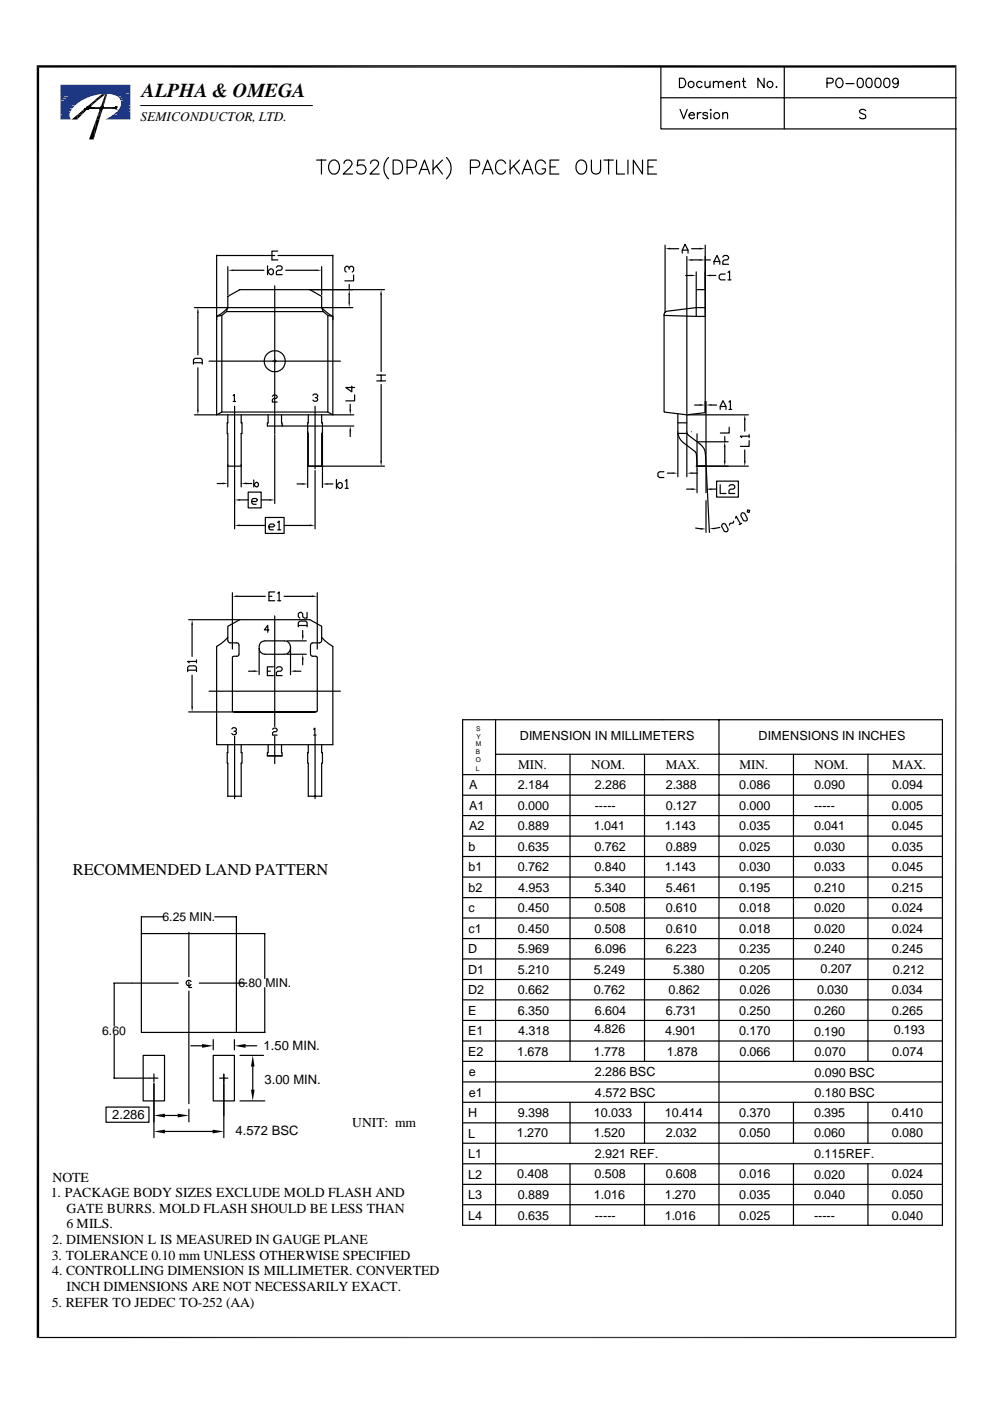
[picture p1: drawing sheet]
<svg xmlns="http://www.w3.org/2000/svg" width="210mm" height="297mm" viewBox="0 0 210 297" stroke-linecap="round" stroke-linejoin="round" font-family="sans-serif">
<g fill="none" stroke="#000" stroke-width=".25">
<path d="M105.1 159.9h94.7M105.1 152.6v107.2M120.9 159.9v47.8M136.7 159.9v47.8M152.4 152.6v94.1M168.2 159.9v47.8M184 159.9v47.8M98.1 168.6h101.7M98.1 164.2h101.7M98.1 172.9h101.7M98.1 177.3h101.7M98.1 181.6h101.7"/>
<path d="M98.1 186h101.7M98.1 194.6h101.7M98.1 199h101.7M98.1 190.3h101.7M98.1 203.3h101.7M98.1 225h101.7M98.1 229.4h101.7M98.1 233.7h101.7M98.1 238.1h101.7M120.9 220.7v4.3M120.9 233.7v8.7M136.7 220.7v4.3"/>
<path d="M136.7 233.7v8.7M168.2 220.7v4.3M168.2 233.7v8.7M184 220.7v4.3M184 233.7v8.7M98.1 251.1h101.7M98.1 259.8v-107.2h101.7v107.2M98.1 242.4h101.7M98.1 246.7h101.7M98.1 255.4h101.7M120.9 246.7v13.1M136.7 246.7v13.1"/>
<path d="M168.2 246.7v13.1M184 246.7v13.1"/>
</g>
<path d="M29.8 22.4h36.5" fill="none" stroke="#000" stroke-width=".21"/>
<path d="M12.8 18h14.8" fill="none" stroke="#0037dd" stroke-width=".21"/>
<g fill="#0037dd">
<path d="M12.8 18l14.8 1.9h-14.8z"/>
<path d="M12.8 18h14.8v1.9z"/>
</g>
<path d="M12.8 19.9h14.8M12.8 20h8.7M23.4 20h4.2" fill="none" stroke="#0037dd" stroke-width=".21"/>
<path d="M12.8 20.3h7.6M24.2 20.3h3.4" fill="none" stroke="#0037dd" stroke-width=".25"/>
<path d="M12.8 20.6h6.5M24.8 20.6h2.8" fill="none" stroke="#0037dd" stroke-width=".42"/>
<g fill="#0037dd">
<path d="M12.8 20.8l4.6 .5h-4.6z"/>
<path d="M12.8 20.8h5.5l-.9 .5z"/>
<path d="M25.3 20.8l2.3 .5h-2z"/>
<path d="M25.3 20.8h2.3v.5z"/>
<path d="M12.8 21.3l3.7 .5h-3.7z"/>
<path d="M12.8 21.3h4.6l-.9 .5z"/>
<path d="M25.6 21.3l2 .5h-1.9z"/>
<path d="M25.6 21.3h2v.5z"/>
<path d="M12.8 21.8l3 .6h-3z"/>
<path d="M12.8 21.8h3.7l-.7 .6z"/>
<path d="M25.7 21.8l1.9 .6h-2z"/>
<path d="M25.7 21.8h1.9v.6z"/>
<path d="M12.8 22.4l2.5 .6h-2.5z"/>
<path d="M12.8 22.4h3l-.5 .6z"/>
<path d="M25.6 22.4l2 .6h-2.3z"/>
<path d="M25.6 22.4h2v.6z"/>
<path d="M12.8 23l2.1 .7h-2.1z"/>
<path d="M12.8 23h2.5l-.4 .7z"/>
<path d="M25.3 23l2.3 .7h-2.8z"/>
<path d="M25.3 23h2.3v.7z"/>
<path d="M12.8 23.7l1.9 .5h-1.9z"/>
<path d="M12.8 23.7h2.1l-.2 .5z"/>
<path d="M24.1 24.2l.7-.5 2.8 .5z"/>
<path d="M24.8 23.7h2.8v.5z"/>
<path d="M12.8 24.2l2 .6h-2z"/>
<path d="M12.8 24.2h1.9l.1 .6z"/>
<path d="M23.3 24.8l.8-.6 3.5 .6z"/>
<path d="M24.1 24.2h3.5v.6z"/>
<path d="M12.8 24.8l2.2 .5h-2.2z"/>
<path d="M12.8 24.8h2l.2 .5z"/>
<path d="M22.4 25.3l.9-.5 4.3 .5z"/>
<path d="M23.3 24.8h4.3v.5z"/>
</g>
<path d="M12.8 25.3h2.2M22.4 25.3h5.2" fill="none" stroke="#0037dd" stroke-width=".21"/>
<g fill="#000">
<path d="M7.8 13.8h195l-194.5 .5zM8.3 14.3l194.5-.5-.3 .5zM21.5 20h1.2zM21.6 19.9h1.1zM202.8 13.8v.3l-.3 .2zM15.2 25.3h1.2zM15.2 25.3l1.3-1.1-.1 1.1zM16.5 24.2h.9l-1 1.1zM17.8 23.2h.8zM17.8 23.2h.7zM16.5 24.2l1.3-1-.4 1zM17.8 23.2h.7l-1.1 1z"/>
<path d="M17.8 23.1h1zM17.9 23.1h1.1zM17.9 23.1h.9zM17.9 23.1h1.7zM17.9 23.1h1.6zM17.9 23.1h1.5zM18.3 22.7h1.3zM18.3 22.7h1.7zM18.3 22.7h1.8zM18.3 22.7h1.9zM18.4 22.7h1zM18.4 22.7h1.2z"/>
<path d="M18.4 22.6h.9zM18.4 22.6l1 .1zM18.5 22.6h.6zM18.4 22.6h.8zM18.5 22.6h.7zM18.9 29.5h1zM19.6 23.1h1.6zM18.5 22.6l1.5-1.3-.9 1.3zM20 21.3h.7l-1.6 1.3zM20.2 22.7h1.1zM20.4 25.3l-.5 4.2h-1zM20.4 25.3h.7l-1.2 4.2z"/>
<path d="M20.8 24.2l.3 1.1h-.7zM20.8 24.2h.6l-.3 1.1zM21.2 23.1h.6zM21.2 23.1l.6 .1zM21.2 23.2h.6zM21.2 23.2l.2 1h-.6zM21.2 23.2h.6l-.4 1zM21.3 22.6h.6zM21.3 22.6l.6 .1zM21.3 22.7h.6zM21.4 22.6h.5zM20 21.3l1.5-1.3-.8 1.3z"/>
<path d="M21.5 20h.8l-1.6 1.3zM21.8 23.1h2zM21.8 21.3l.1 1.3h-.5zM21.8 21.3h.5l-.4 1.3zM22.3 20v1.3h-.5zM22.3 20h.4l-.4 1.3zM23.8 23.1h.9zM23.9 23.1h.8zM23.9 22.7h.9zM24 22.7h.8zM24 23.1h.7zM24.1 22.7h.7z"/>
<path d="M24.2 23.1h.5zM24.3 22.7h.5zM24.4 22.7h.4zM24.4 23.1h.3zM24.4 23.1l.3 .1zM24.5 22.7h.3zM24.6 22.7h.2zM24.6 23.2h.1zM24.7 22.6h.1zM48.3 57.3l1.1-.2v.4zM67.1 57.1l1.1 .2-1.1 .2zM141 52.7l1.1-.2v.4z"/>
<path d="M146.5 58.2l1.1 .2-1.1 .2zM145.6 55.1l1.2-.2v.4zM148.4 52.5l1.1 .2-1.1 .2zM148.4 54.9l1.1 .2-1.1 .2zM149.5 58.4l1.1-.2v.4zM42 65.2l.2 1.1h-.4zM73.9 64.1h.3l-.2 1.1zM74 61.4l.2 1.2h-.3zM80.8 61.4l.2 1.2h-.4zM41.8 86.9h.4l-.2 1.1zM74.3 90.3l.2 1.1h-.4zM74.1 86.9h.4l-.2 1.1z"/>
<path d="M80.6 97.7h.4l-.2 1.1zM148.4 85.7l1.1 .2-1.1 .1zM149.7 85.9l1.1-.2v.3zM153.5 97.7h.3l-.1 1.1zM153.7 93.7l.1 1.1h-.3zM157.9 88l.2 1.1h-.4zM157.7 97.7h.4l-.2 1.1zM47.2 102.3l1.1 .2-1.1 .2zM49.7 111.4l1.1-.2v.4zM49.7 106l1.1-.2v.4zM51.1 102.5l1.2-.2v.4zM57.1 105.8l1.2 .2-1.2 .2z"/>
<path d="M64.1 102.4l1.1 .2-1.1 .2zM65.7 111.2l1.1 .2-1.1 .2zM68.4 102.6l1.1-.2v.4zM142.6 100.1l1.1 .2-1.1 .2zM146.7 103.5l1.1 .2-1.1 .2zM145.6 100.3l1.2-.2v.4zM148.6 111.9l1.1 .3-1.1 .1zM149.7 103.7l1.1-.2v.4zM150.4 112.1l1.1-.2v.3zM40.7 131.4l.2 1.1h-.3zM49.3 126.4l1.1-.2v.4zM64.2 138.7l.2 1.1h-.4z"/>
<path d="M64 134.8h.4l-.2 1.1zM66.1 126.2l1.2 .2-1.2 .2zM40.6 149.8h.3l-.2 1.1zM53.8 142.1l1.1 .2-1.1 .2zM61.6 142.3l1.1-.2v.4zM32.6 236.5l2.4-.4v.8zM32.6 239.9l2.4-.4v.8zM37.7 236.1l2.3 .4-2.3 .4zM42.8 221.3l2.4 .4-2.4 .5zM45.1 239.5l2.4 .4-2.4 .4zM49.7 221.7l2.4-.4v.9zM53.6 223.8l.4 2.3h-.8z"/>
<path d="M53.2 231h.8l-.4 2.4zM7.8 13.8l.5 .5-.5 269.4zM7.8 283.7l.5-.3-.3 .3zM8.3 14.3v269.1l-.5 .3z"/>
</g>
<g fill="none" stroke="#000" stroke-width=".21">
<path d="M21.9 22.7h2M166.3 20.7h.1M45.9 54.2h.1M70.5 54.2h.1M149.5 61.4h.1M59.8 90h.1M145.6 88h.1M146.6 91.6h.1M147.6 98.8h.1M149.5 98.7h.1M51.1 102.5h.1M48.3 168.8h.1"/>
<path d="M51.1 168.8h.1M59.7 160.3h.1M65.4 168.8h.1M68.2 168.8h.1M30 194.4h.1M50 194.4h.1M56.1 197.9v.1M24.2 208.4v.1M56.1 218.8v.1M24.2 228.5v.1"/>
</g>
<path d="M17.9 22.9h6.9" fill="none" stroke="#000" stroke-width=".38"/>
<g fill="none" stroke="#000" stroke-width=".25">
<path d="M140.1 14.1v13.2h62.7M144.1 16.6h.6a1.06 1.06 0 0 1 .7 1 1.06 1.06 0 0 1-.7 1h-.6zM148.8 17.5a.64 .64 0 0 0-.9-.1 .64 .64 0 0 0 0 1 .64 .64 0 0 0 .9-.1M149.5 17.3l.1 1.1 .5 .2 .4-.4M150.5 17.3v1.3M151.3 17.6a.72 .72 0 0 1 .9-.3l.1 1.3M151.3 17.3v1.3M152.3 17.6l.5-.3h.4l.1 1.3M154 17.8h1.2a.62 .62 0 0 0-1-.4 .62 .62 0 0 0 .1 1 .54 .54 0 0 0 .9-.1M155.8 17.6l.5-.3h.4l.1 1.3M155.8 17.3v1.3M157.4 17.3h.6"/>
<path d="M157.6 16.6v1.6l.2 .2 .4 .2M162 16.6v2l-1.3-2v2M164.6 18.4v.2zM166.3 14.1v13.2M175.3 17.6h.9l.4-.2a.53 .53 0 0 0-.4-.8h-.9v2M177.6 16.7a.95 .95 0 0 1 1.1 .4 .95 .95 0 0 1-.2 1.2l-.1 .1a.93 .93 0 0 1-1.2-.4 .93 .93 0 0 1 .2-1.1zM179.4 17.7h1.7M182 16.7a.69 .69 0 0 1 1 .3 1.28 1.28 0 0 1-.5 1.6h-.2a1.33 1.33 0 0 1-.3-1.9zM183.9 16.7a.64 .64 0 0 1 .9 .3 1.32 1.32 0 0 1-.4 1.6h-.3a1.28 1.28 0 0 1-.2-1.9zM185.8 16.7a.64 .64 0 0 1 .9 .3 1.01 1.01 0 0 1-.6 1.6 1.33 1.33 0 0 1-.3-1.9zM187.7 16.7a.64 .64 0 0 1 .9 .3 1.32 1.32 0 0 1-.5 1.6h-.2a1.28 1.28 0 0 1-.2-1.9zM190.5 17.3a.62 .62 0 0 1-.9 .5 .62 .62 0 0 1-.2-1 .62 .62 0 0 1 1 .1 1.4 1.4 0 0 1-.5 1.7l-.5-.2v-.1"/>
<path d="M202.6 14.1v269.6M67.1 33.9h2M68.2 33.9v3M70 34.4l.5-.5a1.43 1.43 0 0 1 1.4 .8 1.43 1.43 0 0 1-.1 1.5 1.09 1.09 0 0 1-1.2 .7 1.09 1.09 0 0 1-.9-1.1v-.7zM72.9 34.7l.2-.5 .4-.3a.93 .93 0 0 1 1.1 .6l-.4 1-1.4 1.4h2M77.3 33.9h-1.4l-.2 1.3a1.07 1.07 0 0 1 1.6 0 1.07 1.07 0 0 1 0 1.5 1.07 1.07 0 0 1-1.6-.1l-.1-.2M78.6 34.7l.1-.5 .4-.3h.6a.74 .74 0 0 1 .4 1.2l-1.7 1.8h2M82.4 33.4a3.1 3.1 0 0 0 0 4.5M83.4 33.9h1a1.59 1.59 0 0 1 1 1.5 1.59 1.59 0 0 1-1 1.5h-1zM86.3 35.5h1.3a.78 .78 0 0 0 .7-.8 .78 .78 0 0 0-.7-.8h-1.3v3M88.9 36.9l1.1-3 1.1 3M89.3 35.9h1.4"/>
<path d="M91.8 33.9v3M92.5 35.2l1.3 1.7M93.8 33.9l-2 2M94.7 33.4a3.1 3.1 0 0 1 0 4.5M99.7 35.5h1.3a.79 .79 0 0 0 .7-.8 .79 .79 0 0 0-.7-.8h-1.3v3M102.3 36.9l1.1-3 1.1 3M102.7 35.9h1.4M107.2 34.7a1.09 1.09 0 0 0-1.3-.8 1.09 1.09 0 0 0-.8 1.2 1.31 1.31 0 0 0 .3 1.4 1.31 1.31 0 0 0 1.4 .3l.4-.6M108.2 33.9v3M108.9 35.2l1.3 1.7M110.2 33.9l-2 2M110.7 36.9l1.1-3 1.2 3"/>
<path d="M111.1 35.9h1.5M115.7 34.7a1.09 1.09 0 0 0-1.3-.8 1.09 1.09 0 0 0-.9 1.2 1.31 1.31 0 0 0 .3 1.4 1.31 1.31 0 0 0 1.4 .3l.5-.6v-.4h-.8M116.6 35.4h1.2M118.5 33.9h-1.9v3h1.9M122.7 34.1a1.12 1.12 0 0 1 1.7 1 1.29 1.29 0 0 1-.3 1.4 1.29 1.29 0 0 1-1.4 .3 1.81 1.81 0 0 1 0-2.7zM125.4 33.9v2.2a.98 .98 0 0 0 1 .8 .98 .98 0 0 0 .9-.8v-2.2M128.1 33.9h1.9M129 33.9v3M130.7 33.9v3h1.7M133.1 33.9v3M136.2 33.9v3l-1.9-3v3M137.4 35.4h1.1"/>
<path d="M139.2 33.9h-1.8v3h1.8M140.1 20.7h62.7M144.2 23.2l.7 2 .8-2M146.1 24.4h1.1a.61 .61 0 0 0-.8-.5 .61 .61 0 0 0-.2 1 .6 .6 0 0 0 1 0M147.9 23.9v1.3M148.6 23.9a.64 .64 0 0 0-.7 .5M150 24.2a.57 .57 0 0 0-1 0l.1 .1 .8 .3 .1 .3a.57 .57 0 0 1-1 0M150.7 23.2v.2l-.1-.1zM150.7 23.9v1.3M153.2 24.2l.5-.3h.5l.1 1.3M153.2 23.9v1.3M183.6 23.5a.73 .73 0 0 0-.8-.3 .73 .73 0 0 0-.6 .5l.2 .2 .8 .3a.47 .47 0 0 1 .4 .4 .47 .47 0 0 1-.2 .5 .91 .91 0 0 1-1.2-.2"/>
<path d="M45.9 54.1v33.9M46 54.2h12.3M48.3 56.5v6.1M49.4 57.3h6.6M56.7 56.4v1.8M57.3 57h.4l.3 .3v.6l-.3 .3h-.4l-.6-.6zM58.6 56.7l.3-.3h.6l.3 .3v.3l-.3 .3h-.6l-.3 .3v.6h1.2M58.9 53.2h-1.2v1.9h1.2M58.9 54.2h11.6M60.6 57.3h6.5M68.2 56.5v6.1M70.6 54.1v13.7"/>
<path d="M74 57.1v-.3l-.3-.3h-.3l-.3 .3v.6l.3 .3M74 56.8l.3-.3h.4l.3 .3v.6l-.3 .3M75 58.3v1.2h-1.9M141 52v14.3M142.1 52.7h1.8M144.7 53.7v-.7l.5-1.2 .7 1.2v.7M144.7 53h1.2M145.4 58.4h1.1M145.6 54.4v33.3M146.6 52.7h1.8M146.8 55.1h1.6M147.6 57.6v3.6"/>
<path d="M149.5 55.1h1.1M149.5 52v35.5l-3.9 .5M150.6 58.4h1.2M151.4 56v-.6l.6-1.2 .6 1.2v.6M151.4 55.4h1.2M153.2 54.5l.3-.3h.7l.3 .3v.3l-.3 .3h-.7l-.3 .3v.6h1.3M153.8 58.1h-1l-.3 .3v.6l.3 .3h1M154.3 57.8l.4-.3v1.8M154.3 59.3h.7M41 77.2v-.9l.4-.3h1.2l.3 .3v.9M41 76.9h1.9M41.2 65.2h33.6"/>
<path d="M42 66.3v8.9M42 78v8.9M44.3 76.6h27.9M47 66.9v20.5l-1.1 .6M48 66.1l-1 .8M48.3 65.2l-1.5 1.4-.9 .5 1.1-.2M48.3 65.2l-.3 .9h20.5M58.3 60.6v31.4M65.7 61.4l2.5 1.5v2.3M68.2 65.2l1.5 1.4 .9 .5M68.2 65.2l.3 .9M68.5 66.1l1 .8"/>
<path d="M70.6 67.1v20.9h-24.7M70.6 67.1l-1.1-.2v20.5M74 60.3v1.1M74 62.6v1.5M79.9 79.5h1.8M80.8 62.6v16.2M80.8 79.5v1.3M81.5 61.4h-30.7l-2.5 1.5v2.3M140.8 66.9l6.8 .2M147.6 65.2l-6.2 .8a.73 .73 0 0 0-.6 .7v20.7l4.8 .6M147.6 65.2v1.9h1.9M147.6 65.2h1.9"/>
<path d="M149.5 61.4h-1.9v3.8M41.2 88h4.5M47 87.4h22.5M48.3 88v1.6h-.1l.1 9.2h2.8M48.3 98.5v4.7M49.4 83.9l.3-.3v1.5M49.4 85.1h.6M49.7 86.1v13.3M49.7 99.6v12.5M51.1 88v1.6h.2v2.3h-.2v11.3M56.9 88v1.6h-.2v.7h18.3M57.7 84l.3-.2h.5l.3 .2v.3l-.3 .2h-.5l-.3 .2v.5h1.1"/>
<path d="M58.3 92.2v14.6M59.7 88l.1 2.3M65.2 91.5v11.9M65.4 88v1.6h-.2l.2 9.2h2.8v-6.9h.2l-.2-3.9M65.4 98.8h16.1M66.3 83.8l.3-.2h.5l.3 .2v.3l-.3 .2h-.3M66.8 86.1v13.3M66.8 99.8v12.3M67.1 84.3l.3 .3v.2l-.3 .3h-.5l-.3-.3M68.4 91.5v11.9M69.5 87.4l1.1 .6h4.4M74.3 85.7v1.2"/>
<path d="M74.3 91.4v1.2M74.6 81.9v1.2l-1.3-.9h1.9M75.2 83.7v1.3h-1.9M79.9 80.8h1.8M80.8 81.5v16.2M143.7 87.7v3.9a2.85 2.85 0 0 0 1.2 2.2l2.7 2.2 .2 2.8 1.9-.1-.1-2.4a2.65 2.65 0 0 0-1.1-2.1l-2.8-2.2-.1-4M143.7 91.8v9.3M143.7 89.6h1.9M143.8 91.9h1.9M145.6 91.8v9.3M145.9 88h12.8M147.3 85.9h1.1"/>
<path d="M147.8 92v12.5M148 98.8h10.7M148 93.7h6.4M149.7 85.1v13.4M149.7 99v5.5M149.7 99l.7 13.9M150.8 85.9h1.1M152.7 86.8v-.6l.6-1.3 .6 1.3v.6M152.7 86.2h1.2M153.7 92.6v1.1M153.7 94.8v2.9M154.6 85.2l.3-.3v1.9"/>
<path d="M154.6 86.8h.6M154.6 90.6v1.2h-1.9M157.9 89.1v2.3M157.9 95.4v2.3M158.8 93.4v1.2h-1.8M158.8 92.5h-1.8l.3 .3M158.8 92.1v.7M46.1 102.5h1.1M50.8 111.4h5.5M50.8 106h1.8M52.3 102.5h1.1M52.6 104.3h2.8v3.4h-2.8z"/>
<path d="M53.4 106.3h.9l.3-.3-.3-.3h-.6l-.3 .3v.6l.3 .3h.6M53.8 102.8l.5-.5 .5 .2v.5l-.3 .2h-.2zM53.8 101.8v1.4M55.4 106h1.7M56.3 109.7h3.9v3.4h-3.9zM57 111.7h1l.3-.3-.3-.3h-.7l-.3 .3v.6l.3 .3h.7M58.9 110.8l.3-.3v1.8M58.9 112.3h.6M60.2 111.4h5.5M63 102.6h1.1M69.5 102.6h1.1M71.3 102.9l.7-.6h.3l.3 .3v.6l-.3 .3h-.3z"/>
<path d="M71.3 101.7v1.8M73.2 102l.3-.3v1.8M73.2 103.5h.6M140.8 100h-1l-.3 .3v.7l.3 .2h1M141.5 100.3h1.1M145.6 103.7h1.1M146.8 100.3h1.1M147.5 112l1.1 .1M149.7 106.2v6.7M150.8 103.7h1.1M151.9 102h4.6v3.4h-4.6zM152.6 111.8l-1.1 .2"/>
<path d="M152.7 102.8v1.8h1.2M153.1 111.2l.3-.2 .4 .1 .6 1.1-.1 .4-.3 .2-.4-.1-.6-1.1zM154.6 103.1l.3-.3h.6l.3 .3v.3l-.3 .3h-.6l-.3 .3v.6h1.2M155.6 110.5l-.2 .4h-.6l-.2 .5M156 109.9l.1-.4 .9 1.6M157.2 108.9l.2-.2 .5 .1 .6 1.1-.1 .4-.3 .2-.5-.1-.5-1.1zM157.3 110.9l-.6 .3M158.5 108.1l.5 .1-.2 .5-.4-.2zM40 131.4h10.8M40.7 132.5v6.7M41.7 139.9v.6M48.3 135.2l-1.5 1.3-.9 .6v20.8h24.7v-20.8l-1.7-1.2-.7-.7"/>
<path d="M49.3 125.7v11.9M50.4 126.4h5.9M54.9 137.5v5.5M57 133.5h-1l.8-.9v1.5M57 126.4h.7M58.3 125.5h-1.3v1.9h1.3M58.3 130.6v23.4M58.9 125.8l.3-.3v1.9M58.9 127.4h.6M60.2 126.4h5.9M60.9 138.7h4M60.9 135.9h4"/>
<path d="M61.6 137.5a1.31 1.31 0 0 1-1.3 1.2h-4.1a1.43 1.43 0 0 1-1.3-1.4 1.43 1.43 0 0 1 1.3-1.4h4.1a1.23 1.23 0 0 1 1.3 1.2v5.9M63.2 132.9v-.9l.4-.3h1.2l.3 .3v.9M63.2 132.6h1.9M64.2 133.7v1.1M64.2 139.8v1.2M65.1 129.8v1.2h-.6l-.3-.2v-.7l-.3-.3h-.3l-.4 .3v.7l.4 .2M67.3 125.7v11.9M39.8 142.4v-.9l.3-.3h1.3l.3 .3v.9M39.8 142.1h1.9M40 150.9h27.2l.1-11.5-.3-.3h-.9l-.2-.2-.1-2.1 .3-.5h1.6l.5-.3v-3.2l-2.5-1.4h-14.9l-2.5 1.4 .1 3.2 .4 .3h1.7l.2 .5-.1 2.1-.1 .2h-1l-.2 .3v11.3l.2 .2M40.7 143.2v6.6M41.7 140.2h-1.9l.3 .3"/>
<path d="M44.3 146.5h27.9M48.3 157.9v1.7h-.1l.1 9.2h2.8v-7h.2l-.2-3.9M49.1 154.5l.3-.2h.5l.2 .2v.3l-.2 .3h-.3M49.7 156.1v13.2M49.9 155.1l.2 .2v.2l-.2 .3h-.5l-.3-.3M52.7 142.3h1.1M56.7 142.3h.6M56.9 157.9v1.7h-.2v.7h3.1l-.1-2.4M57.8 154.6l.2-.2h.5l.3 .2v.3l-.3 .2h-.5l-.2 .3v.5h1M58 141.4h-1.3v1.8h1.3M58.3 156.1v5.8M58.6 141.7l.3-.3h.6l.3 .3v.3l-.3 .3h-.6l-.3 .3v.6h1.2"/>
<path d="M62.7 142.3h1.1M65.4 157.9v1.7h-.2l.2 9.2h2.8v-7h.2l-.2-3.9M66.5 154.6l.3-.2v1.5M66.5 155.9h.5M66.8 156.1v13.2M30 197.9h20.1v21h-20.1zM30 194.3v3.6M30 194.4h4.5M40 197.7v9.4M45.6 194.4h4.4M50.1 194.3v3.6h6.1M56.1 198v9.5"/>
<path d="M24.1 208.4h13.7M24.2 208.5v9M24.2 219.5v9M40 208.2v1.2h.6M40 210.1v23.9M40.5 208.1a.58 .58 0 0 0-.8-.1 .58 .58 0 0 0 0 .8 .58 .58 0 0 0 .8-.1M42.2 208.4h10.1M50.1 218.9h6.1M56.1 209.4v9.4M98.1 212h101.7M98.1 207.7h101.7M98.1 216.4h101.7"/>
<path d="M120.9 207.7v13M136.7 207.7v13M168.2 207.7v13M184 207.7v13M22.5 234.7h9.1v3.2h-9.1zM24.1 228.6h9.4M30.4 223.8h4.5v9.6h-4.5zM32.6 227.7v1.7M32.6 229.8v11.4M35 236.5h2.7M35 239.9h10.1M40 235.2v2.7"/>
<path d="M40.5 221.7h2.3M45.2 223.8h4.5v9.6h-4.5zM45.2 220.4v2.2M46.6 228.6h1.7M47.5 227.7v13.5M49.7 220.4v2.2M50.9 223.8h5M50.9 233.4h5.2M52.1 221.7h2.3M53.6 226.1v4.9M98.1 220.7h101.7M98.1 259.8h101.7"/>
<path d="M152.4 246.7v13.1M8 283.6h194.8"/>
<circle cx="146.5" cy="17.9" r=".65"/>
<circle cx="163.3" cy="17.9" r=".65"/>
<circle cx="152" cy="24.5" r=".65"/>
<circle cx="58.3" cy="76.6" r="2.23"/>
</g>
<text font-size="4.2" x="30.1" y="20.6">ALPHA &amp; OMEGA</text>
<text font-size="3.5" x="15.5" y="185.5">RECOMMENDED LAND PATTERN</text>
<g font-size="2.9">
<text x="74.6" y="239">UNIT: mm</text>
<text x="11.1" y="250.5">NOTE</text>
<text x="10.8" y="253.9">1. PACKAGE BODY SIZES EXCLUDE MOLD FLASH AND</text>
<text x="14.1" y="257.2">GATE BURRS. MOLD FLASH SHOULD BE LESS THAN</text>
<text x="11" y="263.8">2. DIMENSION L IS MEASURED IN GAUGE PLANE</text>
<text x="14.1" y="260.5">6 MILS.</text>
<text x="11" y="267.1">3. TOLERANCE 0.10 mm UNLESS OTHERWISE SPECIFIED</text>
<text x="11" y="270.4">4. CONTROLLING DIMENSION IS MILLIMETER. CONVERTED</text>
<text x="14.1" y="273.7">INCH DIMENSIONS ARE NOT NECESSARILY EXACT.</text>
<text x="11" y="277.1">5. REFER TO JEDEC TO-252 (AA)</text>
</g>
<g font-size="2.8">
<text x="29.8" y="25.7">SEMICONDUCTOR, LTD.</text>
<text x="109.9" y="163">MIN.</text>
<text x="125.3" y="163">NOM.</text>
<text x="141.2" y="163">MAX.</text>
<text x="156.8" y="163">MIN.</text>
<text x="172.7" y="163">NOM.</text>
<text x="189.2" y="163">MAX.</text>
<text x="55.9" y="222.6">1.50 MIN.</text>
<text x="56" y="229.9">3.00 MIN.</text>
<text x="23.8" y="237.3">2.286</text>
<text x="49.9" y="240.7">4.572 BSC</text>
</g>
<g font-size="2.7">
<text x="110.2" y="157">DIMENSION IN MILLIMETERS</text>
<text x="160.8" y="157">DIMENSIONS IN INCHES</text>
<text x="99.5" y="167.4">A</text>
<text x="109.8" y="167.4">2.184</text>
<text x="126.1" y="167.4">2.286</text>
<text x="141.1" y="167.4">2.388</text>
<text x="156.7" y="167.4">0.086</text>
<text x="172.6" y="167.4">0.090</text>
<text x="189.1" y="167.4">0.094</text>
<text x="99.5" y="171.7">A1</text>
<text x="109.8" y="171.7">0.000</text>
<text x="126.1" y="171.7">-----</text>
<text x="141.1" y="171.7">0.127</text>
<text x="156.7" y="171.7">0.000</text>
<text x="172.6" y="171.7">-----</text>
<text x="189.1" y="171.7">0.005</text>
<text x="99.5" y="176.1">A2</text>
<text x="109.8" y="176.1">0.889</text>
<text x="125.9" y="176.1">1.041</text>
<text x="140.9" y="176.1">1.143</text>
<text x="156.7" y="176.1">0.035</text>
<text x="172.6" y="176.1">0.041</text>
<text x="189.1" y="176.1">0.045</text>
<text x="99.3" y="180.4">b</text>
<text x="99.3" y="184.7">b1</text>
<text x="109.8" y="180.4">0.635</text>
<text x="109.8" y="184.7">0.762</text>
<text x="126.1" y="184.7">0.840</text>
<text x="126.1" y="180.4">0.762</text>
<text x="140.9" y="184.7">1.143</text>
<text x="141.1" y="180.4">0.889</text>
<text x="156.7" y="180.4">0.025</text>
<text x="156.7" y="184.7">0.030</text>
<text x="172.6" y="180.4">0.030</text>
<text x="172.6" y="184.7">0.033</text>
<text x="189.1" y="180.4">0.035</text>
<text x="189.1" y="184.7">0.045</text>
<text x="99.3" y="189.1">b2</text>
<text x="109.9" y="189.1">4.953</text>
<text x="126.1" y="189">5.340</text>
<text x="141.1" y="189.1">5.461</text>
<text x="156.7" y="189.1">0.195</text>
<text x="172.6" y="189.1">0.210</text>
<text x="189.1" y="189.1">0.215</text>
<text x="99.4" y="193.4">c</text>
<text x="99.4" y="197.8">c1</text>
<text x="109.8" y="193.4">0.450</text>
<text x="109.8" y="197.8">0.450</text>
<text x="126.1" y="197.8">0.508</text>
<text x="126.1" y="193.4">0.508</text>
<text x="141.1" y="193.4">0.610</text>
<text x="141.1" y="197.8">0.610</text>
<text x="156.7" y="193.4">0.018</text>
<text x="156.7" y="197.8">0.018</text>
<text x="172.6" y="193.4">0.020</text>
<text x="172.6" y="197.8">0.020</text>
<text x="189.1" y="193.4">0.024</text>
<text x="189.1" y="197.8">0.024</text>
<text x="99.3" y="202.1">D</text>
<text x="109.8" y="202.1">5.969</text>
<text x="126.1" y="202.1">6.096</text>
<text x="141.1" y="202.1">6.223</text>
<text x="156.7" y="202.1">0.235</text>
<text x="172.6" y="202.1">0.240</text>
<text x="189.1" y="202.1">0.245</text>
<text x="99.3" y="206.4">D1</text>
<text x="109.8" y="206.4">5.210</text>
<text x="125.9" y="206.4">5.249</text>
<text x="142.7" y="206.4">5.380</text>
<text x="156.7" y="206.4">0.205</text>
<text x="174" y="206.3">0.207</text>
<text x="189.3" y="206.4">0.212</text>
<text x="99.3" y="215.1">E</text>
<text x="99.3" y="210.8">D2</text>
<text x="109.8" y="210.7">0.662</text>
<text x="109.8" y="215.1">6.350</text>
<text x="125.9" y="210.7">0.762</text>
<text x="126.1" y="215.1">6.604</text>
<text x="141.1" y="215.1">6.731</text>
<text x="141.7" y="210.7">0.862</text>
<text x="156.7" y="215.1">0.250</text>
<text x="156.8" y="210.8">0.026</text>
<text x="172.6" y="215.1">0.260</text>
<text x="173.2" y="210.8">0.030</text>
<text x="189.1" y="210.8">0.034</text>
<text x="189.1" y="215.1">0.265</text>
<text x="99.3" y="219.5">E1</text>
<text x="109.9" y="219.5">4.318</text>
<text x="126" y="219.1">4.826</text>
<text x="141" y="219.4">4.901</text>
<text x="156.7" y="219.5">0.170</text>
<text x="172.6" y="219.6">0.190</text>
<text x="189.5" y="219.3">0.193</text>
<text x="99.3" y="223.8">E2</text>
<text x="109.6" y="223.8">1.678</text>
<text x="125.9" y="223.8">1.778</text>
<text x="141.4" y="223.8">1.878</text>
<text x="156.8" y="223.9">0.066</text>
<text x="172.7" y="223.9">0.070</text>
<text x="189.2" y="223.9">0.074</text>
<text x="99.4" y="228.2">e</text>
<text x="99.4" y="232.5">e1</text>
<text x="126.1" y="228.2">2.286 BSC</text>
<text x="126.2" y="232.5">4.572 BSC</text>
<text x="172.7" y="228.2">0.090 BSC</text>
<text x="172.7" y="232.6">0.180 BSC</text>
<text x="99.3" y="236.8">H</text>
<text x="109.8" y="236.8">9.398</text>
<text x="125.9" y="236.8">10.033</text>
<text x="140.9" y="236.8">10.414</text>
<text x="156.7" y="236.8">0.370</text>
<text x="172.6" y="236.8">0.395</text>
<text x="189.1" y="236.8">0.410</text>
<text x="99.3" y="241.2">L</text>
<text x="99.3" y="245.5">L1</text>
<text x="109.6" y="241.2">1.270</text>
<text x="125.9" y="241.2">1.520</text>
<text x="126.1" y="245.5">2.921 REF.</text>
<text x="141.1" y="241.2">2.032</text>
<text x="156.7" y="241.2">0.050</text>
<text x="172.6" y="241.2">0.060</text>
<text x="172.6" y="245.5">0.115REF.</text>
<text x="189.1" y="241.2">0.080</text>
<text x="99.3" y="249.9">L2</text>
<text x="109.6" y="249.8">0.408</text>
<text x="126.1" y="249.8">0.508</text>
<text x="141.1" y="249.8">0.608</text>
<text x="156.7" y="249.8">0.016</text>
<text x="172.6" y="249.9">0.020</text>
<text x="189.1" y="249.8">0.024</text>
<text x="99.3" y="254.2">L3</text>
<text x="109.8" y="254.2">0.889</text>
<text x="125.9" y="254.2">1.016</text>
<text x="140.9" y="254.2">1.270</text>
<text x="156.7" y="254.2">0.035</text>
<text x="172.6" y="254.2">0.040</text>
<text x="189.1" y="254.2">0.050</text>
<text x="99.3" y="258.6">L4</text>
<text x="109.8" y="258.6">0.635</text>
<text x="126.1" y="258.6">-----</text>
<text x="140.9" y="258.6">1.016</text>
<text x="156.7" y="258.6">0.025</text>
<text x="172.6" y="258.6">-----</text>
<text x="189.1" y="258.6">0.040</text>
</g>
<g font-size="2.6">
<text x="34.5" y="195.3">6.25 MIN.</text>
<text x="50.5" y="209.4">6.80 MIN.</text>
<text x="21.7" y="219.4">6.60</text>
</g>
<g font-size="1.4">
<text x="101" y="154.9">S</text>
<text x="100.9" y="158.3">M</text>
<text x="100.9" y="160">B</text>
<text x="100.9" y="161.7">O</text>
<text x="101" y="156.6">Y</text>
<text x="100.9" y="163.4">L</text>
</g>
</svg>
